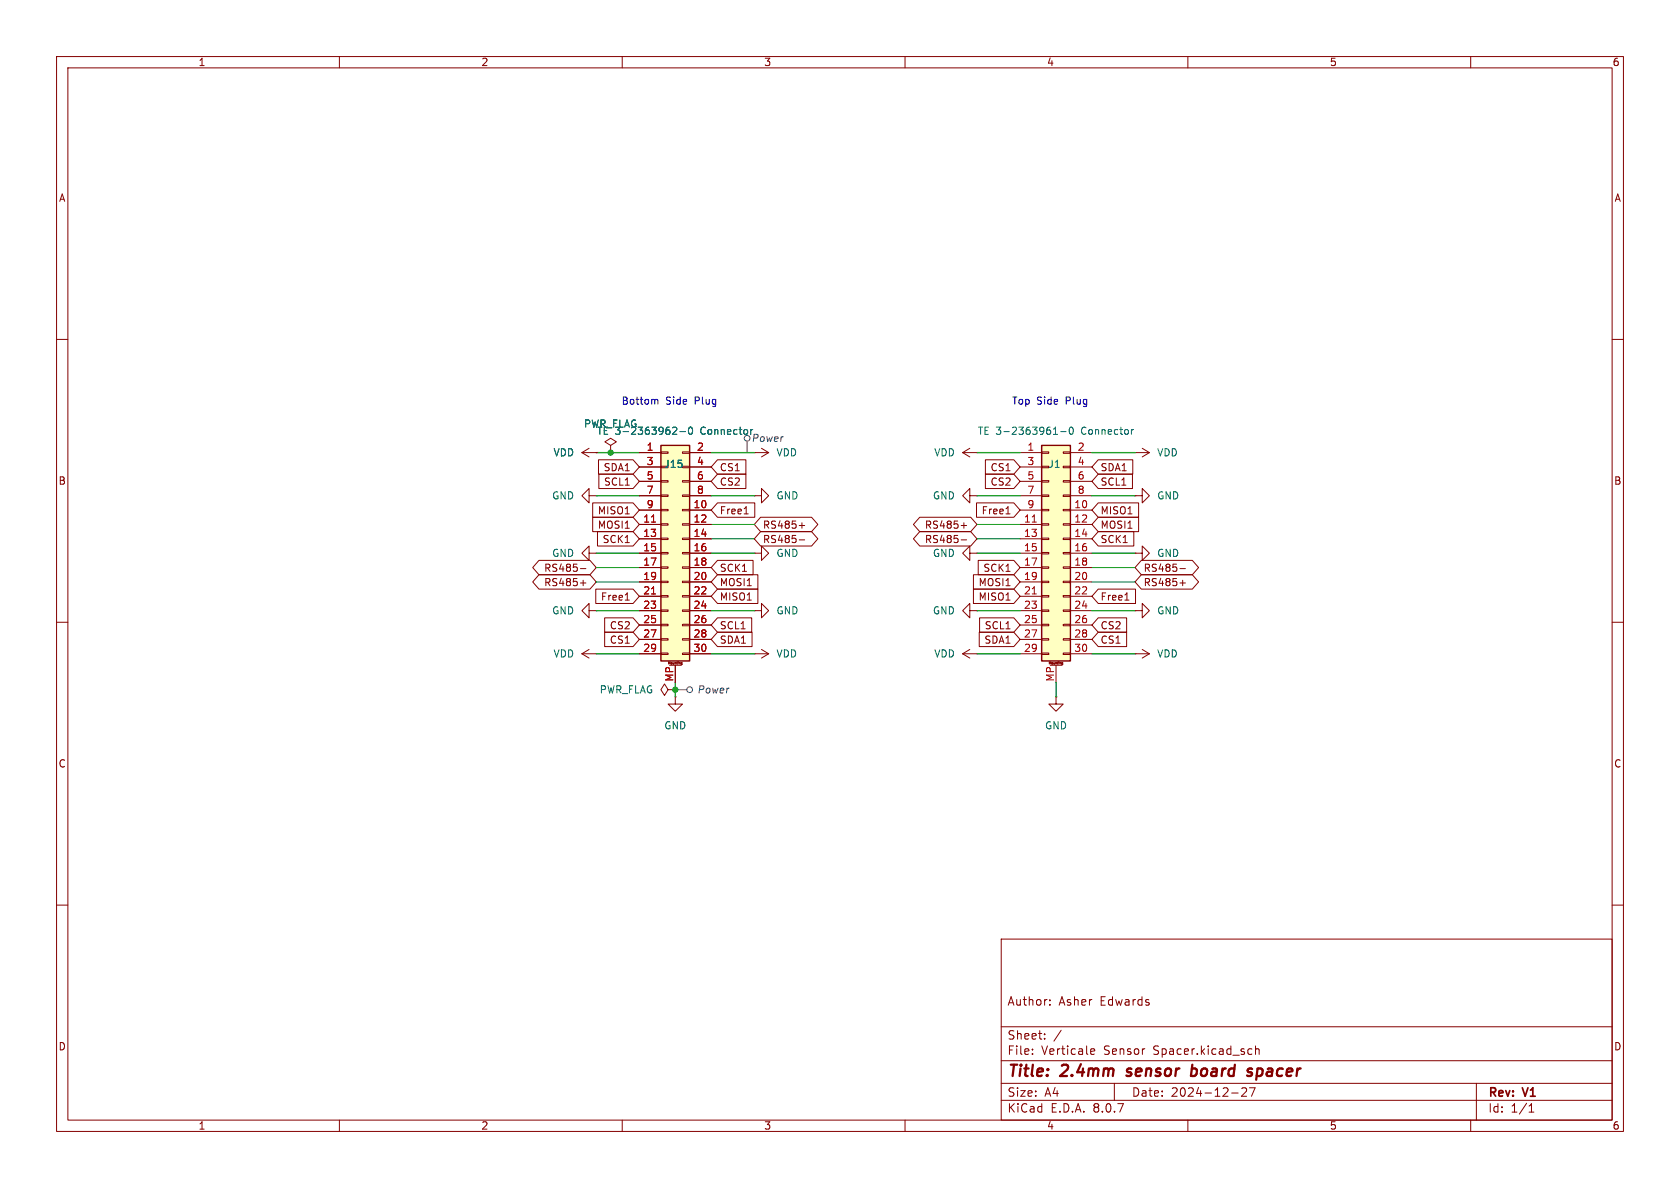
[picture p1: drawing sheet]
<svg xmlns="http://www.w3.org/2000/svg" width="297mm" height="210mm" viewBox="0 0 297 210" stroke-linecap="round" stroke-linejoin="round" font-family="sans-serif">
<g fill="none" stroke="#840000" stroke-width=".18">
<path d="M10 10h277v190h-277zM12 12h273v186h-273zM60 10v2M110 10v2M160 10v2M210 10v2M260 10v2M10 60h2M285 60h2M10 110h2M102.9 115.6h2.5M102.9 115.6l1.2 .7"/>
<path d="M104.1 114.8l-1.2 .8M105.4 115.6h.1M133.3 108h1.3v1.2l1.3-1.2-1.3-1.3v1.3M133.3 108h.1M133.3 115.6h.1M133.3 115.6h2.6M134.6 114.8l1.3 .8M135.9 115.6l-1.3 .7M285 110h2M118.1 121.9l-.6-1-.7 1 .7 1 .6-1h1.3M119.4 121.9h.1M10 160h2"/>
<path d="M177 166h108v32h-108zM185.6 177.6v.1M185.6 176.8v.1M285 160h2M60 198v2M110 198v2M160 198v2M177 194.5h108M177 191.5h108M177 187.5h108M177 181.5h108M182.5 186.3v.1"/>
<path d="M182.5 185.5v.1M184.7 183.6v.1M184.7 182.8v.1M187.6 182.1l-1.3 2M192.8 186.2l.2 .2 .5-.1M192.8 185.6l.2-.2h.3l.2 .2v.2l-.7 .1M197 191.5v3M210 198v2M217.7 193.2h1.2M219.5 192.4l.6-.1 .2 .1 .1 .3-.9 1.1h.9M220.9 185.4l.4 .1M220.9 192.3h1l-.7 1.5"/>
<path d="M221.3 186.3l-.4 .1M222 185.5l.2-.1 .3 .1 .1 .9M222 184.9v1.5M260 198v2M261 191.5v6.5M270.3 196.6h.9M270.3 195.5l.4-.4v1.5"/>
</g>
<path d="M199.1 190.1l.2 .1M199.4 189l-.2 .3 .1 .1M210.7 189l.2-.1 .6 .1M210.8 188.2l-.3 2M211.4 190a.66 .66 0 0 1-.8 .1M221.1 189.5l.2 .1v.3l-.3 .3M221.2 188.9l.2 .1M222.2 190.1l.1 .1M222.3 188.9l-.2 2" fill="none" stroke="#840000" stroke-width=".4"/>
<path d="M116.8 78.7h5.1v38.1h-5.1z" fill="#ffffc2"/>
<g fill="none" stroke="#840000" stroke-width=".18">
<path d="M104.1 79.2l-1.2 .8M107.9 78.7l1.1-.6-1.1-.6-1 .6 1 .6v1.3M116.8 79.9h1.3v.2h-1.3zM120.6 79.9h1.3v.2h-1.3zM134.6 79.2l1.3 .8M102.9 80h2.5M102.9 80l1.2 .8M104.1 97.8v1.3l-1.2-1.3 1.2-1.3v1.3h1.3M104.1 87.6v1.3l-1.2-1.3 1.2-1.2v1.2h1.3M105.4 97.8h.1M105.4 87.6h.1M105.4 80h.1"/>
<path d="M107.9 80h.1M113 80h3.8M113 90.2h3.8M113 92.7h3.8M113 95.3h3.8M113 97.8h3.8M113 82.6h3.8M113 85.1h3.8M113 87.6h3.8M116.8 97.7h1.3v.2h-1.3zM116.8 95.1h1.3v.3h-1.3zM116.8 92.6h1.3v.2h-1.3z"/>
<path d="M116.8 90h1.3v.3h-1.3zM116.8 87.5h1.3v.3h-1.3zM116.8 85h1.3v.2h-1.3zM120.6 97.7h1.3v.2h-1.3zM120.6 95.1h1.3v.3h-1.3zM120.6 92.6h1.3v.2h-1.3zM120.6 90h1.3v.3h-1.3zM120.6 87.5h1.3v.3h-1.3zM120.6 85h1.3v.2h-1.3zM120.6 82.4h1.3v.3h-1.3zM121.9 80h3.8M121.9 90.2h3.8"/>
<path d="M121.9 92.7h3.8M121.9 95.3h3.8M121.9 97.8h3.8M121.9 82.6h3.8M121.9 85.1h3.8M121.9 87.6h3.8M133.3 97.8h1.3v1.3l1.3-1.3-1.3-1.3v1.3M133.3 97.8h.1M133.3 87.6h1.3v1.3l1.3-1.3-1.3-1.2v1.2M133.3 87.6h.1M133.3 80h.1M133.3 80h2.6"/>
<path d="M135.9 80l-1.3 .8M171.4 97.8v-1.3l-1.2 1.3 1.2 1.3v-1.3h1.3M172.7 97.8h.1M104.1 108v1.2l-1.2-1.2 1.2-1.3v1.3h1.3M105.4 108h.1M113 100.3h3.8M113 102.9h3.8M113 105.4h3.8M113 108h3.8M113 110.5h3.8M113 113h3.8M113 115.6h3.8"/>
<path d="M116.8 115.4h1.3v.3h-1.3zM116.8 112.9h1.3v.3h-1.3zM116.8 110.4h1.3v.2h-1.3zM116.8 107.8h1.3v.3h-1.3zM116.8 105.3h1.3v.2h-1.3zM116.8 102.7h1.3v.3h-1.3zM116.8 100.2h1.3v.3h-1.3zM118.2 117.4v-.4l.1 .3 .1-.3v.4M118.4 117.6h2M119.4 117.6v3.1M119.7 117v.3M119.9 117h.1"/>
<path d="M120.6 117.1v.3l-.2 .1M120.6 117.2h-.2v.2h.2M120.6 115.4h1.3v.3h-1.3zM120.6 112.9h1.3v.3h-1.3zM120.6 110.4h1.3v.2h-1.3zM120.6 107.8h1.3v.3h-1.3zM120.6 105.3h1.3v.2h-1.3zM120.6 102.7h1.3v.3h-1.3zM120.6 100.2h1.3v.3h-1.3zM121.9 100.3h3.8M121.9 102.9h3.8M121.9 105.4h3.8"/>
<path d="M121.9 108h3.8M121.9 110.5h3.8M121.9 113h3.8M121.9 115.6h3.8M170.2 115.6h2.5M170.2 115.6l1.2 .7M171.4 108v-1.3l-1.2 1.3 1.2 1.2v-1.2h1.3M171.4 114.8l-1.2 .8M172.7 108h.1M172.7 115.6h.1M200.7 115.6h.1M200.7 115.6h2.5"/>
<path d="M201.9 114.8l1.3 .8M203.2 115.6l-1.3 .7M186.7 123.2v1.3h1.3l-1.3 1.2-1.3-1.2h1.3M186.7 123.2h.1"/>
</g>
<path d="M116.8 78.7h5.1v38.1h-5.1z" fill="none" stroke="#840000" stroke-width=".25"/>
<path d="M115.2 92.3h.7M115.2 105h.7" fill="none" stroke="#a90000" stroke-width=".18"/>
<path d="M119.1 75.5l.4 .1 .2 .3-.8 .9h.8M120.2 76.3h1M121.9 75.6l.1-.1a.68 .68 0 0 1 .5 .6 .68 .68 0 0 1-.5 .7 .84 .84 0 0 1-.1-1.2zM133.1 75.9l-.4 .3" fill="none" stroke="#006464" stroke-width=".18"/>
<path d="M184.1 78.7h5.1v38.1h-5.1z" fill="#ffffc2"/>
<g fill="none" stroke="#840000" stroke-width=".18">
<path d="M171.4 79.2l-1.2 .8M184.1 79.9h1.3v.2h-1.3zM188 79.9h1.2v.2h-1.2zM201.9 79.2l1.3 .8M95.3 99.1h9l1.1 1.2-1.1 1.3h-9l-1.1-1.3zM104.8 91.4h7.1l1.1 1.3-1.1 1.3h-7.1zM104.8 88.9h7.1l1.1 1.3-1.1 1.2h-7.1zM105.4 80h.1M105.6 94h6.3l1.1 1.3-1.1 1.2h-6.3zM105.8 81.3h6.1l1.1 1.3-1.1 1.2h-6.1zM105.9 83.8h6l1.1 1.3-1.1 1.3h-6zM107.9 80h.1"/>
<path d="M113 80h3.8M113 90.2h3.8M113 92.7h3.8M113 95.3h3.8M113 97.8h3.8M113 82.6h3.8M113 85.1h3.8M113 87.6h3.8M121.9 80h3.8M121.9 90.2h3.8M121.9 92.7h3.8M121.9 95.3h3.8"/>
<path d="M121.9 97.8h3.8M121.9 82.6h3.8M121.9 85.1h3.8M121.9 87.6h3.8M126.8 81.3h5.1v2.5h-5.1l-1.1-1.2zM126.8 88.9h6.6v2.5h-6.6l-1.1-1.2zM126.8 83.8h5.1v2.6h-5.1l-1.1-1.3zM126.8 99.1h6.3v2.5h-6.3l-1.1-1.3zM131.6 90.8h.7M134.5 94h9l1.1 1.3-1.1 1.2h-9l-1.2-1.2zM134.5 91.4h9l1.1 1.3-1.1 1.3h-9l-1.2-1.3zM141.3 92.9h1"/>
<path d="M141.3 95.4h1M141.8 92.4v1M162.6 91.4h9l1.1 1.3-1.1 1.3h-9l-1.1-1.3zM162.6 94h9l1.1 1.3-1.1 1.2h-9l-1.1-1.2zM169.9 92.9h1M169.9 95.4h1M170.2 80h2.5M170.2 80l1.2 .8M170.4 92.4v1M171.4 87.6v-1.2l-1.2 1.2 1.2 1.3v-1.3h1.3M172.6 88.9h6.6l1.1 1.3-1.1 1.2h-6.6zM172.7 87.6h.1"/>
<path d="M172.7 80h.1M172.9 99.1h6.3l1.1 1.2-1.1 1.3h-6.3zM174.2 81.3h5l1.1 1.3-1.1 1.2h-5zM174.2 83.8h5l1.1 1.3-1.1 1.3h-5zM177.8 90.8h.8M180.3 80h3.8M180.3 90.2h3.8M180.3 92.7h3.8M180.3 95.3h3.8M180.3 97.8h3.8M180.3 82.6h3.8M180.3 85.1h3.8"/>
<path d="M180.3 87.6h3.8M184.1 97.7h1.3v.2h-1.3zM184.1 95.1h1.3v.3h-1.3zM184.1 92.6h1.3v.2h-1.3zM184.1 90h1.3v.3h-1.3zM184.1 87.5h1.3v.3h-1.3zM184.1 85h1.3v.2h-1.3zM184.1 82.4h1.3v.3h-1.3zM188 97.7h1.2v.2h-1.2zM188 95.1h1.2v.3h-1.2zM188 92.6h1.2v.2h-1.2zM188 90h1.2v.3h-1.2z"/>
<path d="M188 87.5h1.2v.3h-1.2zM188 85h1.2v.2h-1.2zM188 82.4h1.2v.3h-1.2zM189.2 80h3.8M189.2 90.2h3.8M189.2 92.7h3.8M189.2 95.3h3.8M189.2 97.8h3.8M189.2 82.6h3.8M189.2 85.1h3.8M189.2 87.6h3.8M194.2 94h6.2v2.5h-6.2l-1.2-1.2z"/>
<path d="M194.2 81.3h6.1v2.5h-6.1l-1.2-1.2zM194.2 88.9h7.1v2.5h-7.1l-1.2-1.2zM194.2 91.4h7.1v2.6h-7.1l-1.2-1.3zM194.2 83.8h6v2.6h-6l-1.2-1.3zM200.7 80h.1M200.7 87.6h1.2v-1.2l1.3 1.2-1.3 1.3v-1.3M200.7 87.6h.1M200.7 97.8h1.2v-1.3l1.3 1.3-1.3 1.3v-1.3M200.7 97.8h.1M200.7 80h2.5M201.8 99.1h9l1.1 1.2-1.1 1.3h-9l-1.1-1.3zM203.2 80l-1.3 .8"/>
<path d="M95.3 101.6h9l1.1 1.3-1.1 1.2h-9l-1.1-1.2zM102.6 100.5h1M102.6 103.1h1M103.1 102.6v.9M105.3 104.1h6.6l1.1 1.3-1.1 1.3h-6.6zM106.9 111.8h5l1.1 1.2-1.1 1.3h-5zM106.9 109.2h5l1.1 1.3-1.1 1.3h-5zM110.5 106.1h.8M113 100.3h3.8M113 102.9h3.8M113 105.4h3.8M113 108h3.8"/>
<path d="M113 110.5h3.8M113 113h3.8M113 115.6h3.8M119.4 117.6v3.1M121.9 100.3h3.8M121.9 102.9h3.8M121.9 105.4h3.8M121.9 108h3.8M121.9 110.5h3.8M121.9 113h3.8M121.9 115.6h3.8M126.8 111.8h6.2v2.5h-6.2l-1.1-1.3z"/>
<path d="M126.8 109.2h6.1v2.6h-6.1l-1.1-1.3zM126.8 104.1h7.2v2.6h-7.2l-1.1-1.3zM126.8 101.6h7.2v2.5h-7.2l-1.1-1.2zM172.1 104.1h7.1l1.1 1.3-1.1 1.3h-7.1zM172.1 101.6h7.1l1.1 1.3-1.1 1.2h-7.1zM173.1 111.8h6.1l1.1 1.2-1.1 1.3h-6.1zM173.2 109.2h6l1.1 1.3-1.1 1.3h-6zM180.3 100.3h3.8M180.3 102.9h3.8M180.3 105.4h3.8M180.3 108h3.8M180.3 110.5h3.8"/>
<path d="M180.3 113h3.8M180.3 115.6h3.8M184.1 115.4h1.3v.3h-1.3zM184.1 112.9h1.3v.3h-1.3zM184.1 110.4h1.3v.2h-1.3zM184.1 107.8h1.3v.3h-1.3zM184.1 105.3h1.3v.2h-1.3zM184.1 102.7h1.3v.3h-1.3zM184.1 100.2h1.3v.3h-1.3zM185.5 117.4v-.4l.1 .3 .2-.3v.4M185.7 117.6h2M186.7 117.6v3.1"/>
<path d="M187 117v.3M187.2 117h.1M187.7 117.4h.1M187.9 117.1v.3l-.2 .1M187.9 117.4h-.1M187.9 117.2h-.2v.2M188 115.4h1.2v.3h-1.2zM188 112.9h1.2v.3h-1.2zM188 110.4h1.2v.2h-1.2zM188 107.8h1.2v.3h-1.2zM188 105.3h1.2v.2h-1.2zM188 102.7h1.2v.3h-1.2z"/>
<path d="M188 100.2h1.2v.3h-1.2zM189.2 100.3h3.8M189.2 102.9h3.8M189.2 105.4h3.8M189.2 108h3.8M189.2 110.5h3.8M189.2 113h3.8M189.2 115.6h3.8M194.2 104.1h6.5v2.6h-6.5l-1.2-1.3zM194.2 111.8h5v2.5h-5l-1.2-1.3zM194.2 109.2h5v2.6h-5l-1.2-1.3zM198.9 106.1h.7"/>
<path d="M200.7 108h1.2v-1.3l1.3 1.3-1.3 1.2v-1.2M200.7 108h.1M201.8 101.6h9l1.1 1.3-1.1 1.2h-9l-1.1-1.2zM208.6 100.5h1M208.6 103.1h1M209.1 102.6v.9M119.4 123.2v1.3h1.2l-1.2 1.2-1.3-1.2h1.3M119.4 123.2h.1"/>
</g>
<path d="M184.1 78.7h5.1v38.1h-5.1z" fill="none" stroke="#840000" stroke-width=".25"/>
<path d="M115.2 92.3h.7M182.5 92.3h.7M115.2 105h.7M182.5 105h.7" fill="none" stroke="#a90000" stroke-width=".18"/>
<path d="M119.1 75.5l.4 .1 .2 .3-.8 .9h.8M120.2 76.3h1M121.9 75.6l.1-.1a.68 .68 0 0 1 .5 .6 .68 .68 0 0 1-.5 .7 .84 .84 0 0 1-.1-1.2zM133.1 75.9l-.4 .3M186.2 76.8h.8M187.5 76.3h1M189.1 75.6l.2-.1a.68 .68 0 0 1 .5 .6 .68 .68 0 0 1-.5 .7l-.2-.1-.1-.4zM200.4 75.9l-.4 .3" fill="none" stroke="#006464" stroke-width=".18"/>
<g fill="none" stroke="#484848" stroke-width=".18">
<path d="M132.1 78v2M119.4 121.9h2"/>
<circle cx="132.1" cy="77.5" r=".51"/>
<circle cx="121.9" cy="121.9" r=".51"/>
</g>
<path d="M115.8 70.7h.4l.1 .7" fill="none" stroke="#0000c2" stroke-width=".18"/>
<g fill="none" stroke="#009600" stroke-width=".23">
<path d="M105.4 87.6h7.6M105.4 97.8h7.6M105.4 80h7.6M125.7 87.6h7.6M125.7 97.8h7.6M125.7 80h7.6M172.7 87.6h7.6M172.7 97.8h7.6M172.7 80h7.6M193 87.6h7.7M193 97.8h7.7M193 80h7.7"/>
<path d="M105.4 115.6h7.6M105.4 108h7.6M125.7 115.6h7.6M125.7 108h7.6M172.7 115.6h7.6M172.7 108h7.6M193 115.6h7.7M193 108h7.7M119.4 120.7v2.5M186.7 120.7v2.5"/>
</g>
<path d="M125.7 95.3h7.6M125.7 92.7h7.6M172.7 95.3h7.6M172.7 92.7h7.6M105.4 102.9h7.6M105.4 100.3h7.6M193 102.9h7.7M193 100.3h7.7" fill="none" stroke="#009600" stroke-width=".18"/>
<g fill="#009600" stroke="#009600" stroke-width=".18">
<circle cx="107.9" cy="80" r=".46"/>
<circle cx="119.4" cy="121.9" r=".46"/>
</g>
<g font-size="2.8" fill="#840000">
<text x="178" y="190.9">Title:</text>
<text x="187.7" y="190.9">2.4mm</text>
<text x="200.1" y="190.9">sensor</text>
<text x="212.2" y="190.9">board</text>
<text x="223" y="190.9">spacer</text>
</g>
<g font-size="2.1" fill="#840000">
<text x="178" y="178">Author:</text>
<text x="187.2" y="178">Asher</text>
<text x="194.5" y="178">Edwards</text>
<text x="178" y="184">Sheet:</text>
<text x="178" y="186.7">File:</text>
<text x="184.1" y="186.7">Verticale</text>
<text x="195.2" y="186.7">Sensor</text>
<text x="204" y="186.7">Spacer.kicad_sch</text>
<text x="178" y="196.9">KiCad</text>
<text x="178" y="194.1">Size:</text>
<text x="184.7" y="194.1">A4</text>
<text x="185.7" y="196.9">E.D.A.</text>
<text x="193.3" y="196.9">8.0.7</text>
<text x="200" y="194.1">Date:</text>
<text x="207" y="194.1">2024-12-27</text>
<text x="263" y="194.3">Rev:</text>
<text x="263" y="196.9">Id:</text>
<text x="267.1" y="196.9">1/1</text>
<text x="269.4" y="194.3">V1</text>
</g>
<g font-size="1.8" fill="#840000">
<text x="35" y="11.9">1</text>
<text x="85" y="11.9">2</text>
<text x="135" y="11.9">3</text>
<text x="185" y="11.9">4</text>
<text x="235" y="11.9">5</text>
<text x="285" y="11.9">6</text>
<text x="10.3" y="35.9">A</text>
<text x="285.3" y="35.9">A</text>
<text x="106.6" y="83.5">SDA1</text>
<text x="127.2" y="83.5">CS1</text>
<text x="175" y="83.5">CS1</text>
<text x="194.5" y="83.5">SDA1</text>
<text x="10.3" y="85.9">B</text>
<text x="106.7" y="86">SCL1</text>
<text x="127.2" y="86">CS2</text>
<text x="175" y="86">CS2</text>
<text x="194.5" y="86">SCL1</text>
<text x="285.3" y="85.9">B</text>
<text x="105.6" y="93.7">MOSI1</text>
<text x="105.6" y="91.1">MISO1</text>
<text x="127.2" y="91.1">Free1</text>
<text x="134.8" y="93.7">RS485+</text>
<text x="163.4" y="93.7">RS485+</text>
<text x="173.4" y="91.1">Free1</text>
<text x="194.5" y="91.1">MISO1</text>
<text x="194.5" y="93.7">MOSI1</text>
<text x="96.1" y="101.3">RS485-</text>
<text x="106.4" y="96.2">SCK1</text>
<text x="127.2" y="101.3">SCK1</text>
<text x="134.8" y="96.2">RS485-</text>
<text x="163.4" y="96.2">RS485-</text>
<text x="173.7" y="101.3">SCK1</text>
<text x="194.5" y="96.2">SCK1</text>
<text x="202.1" y="101.3">RS485-</text>
<text x="96.1" y="103.8">RS485+</text>
<text x="106.1" y="106.4">Free1</text>
<text x="127.2" y="106.4">MISO1</text>
<text x="127.2" y="103.8">MOSI1</text>
<text x="172.9" y="106.4">MISO1</text>
<text x="172.9" y="103.8">MOSI1</text>
<text x="194.5" y="106.4">Free1</text>
<text x="202.1" y="103.8">RS485+</text>
<text x="107.7" y="114">CS1</text>
<text x="107.7" y="111.4">CS2</text>
<text x="127.2" y="114">SDA1</text>
<text x="127.2" y="111.4">SCL1</text>
<text x="173.9" y="114">SDA1</text>
<text x="174" y="111.4">SCL1</text>
<text x="194.5" y="114">CS1</text>
<text x="194.5" y="111.4">CS2</text>
<text x="10.3" y="135.9">C</text>
<text x="285.3" y="135.9">C</text>
<text x="10.3" y="185.9">D</text>
<text x="285.3" y="185.9">D</text>
<text x="35" y="199.9">1</text>
<text x="85" y="199.9">2</text>
<text x="135" y="199.9">3</text>
<text x="185" y="199.9">4</text>
<text x="235" y="199.9">5</text>
<text x="285" y="199.9">6</text>
</g>
<g font-size="1.8" fill="#0000c2">
<text x="109.8" y="71.7">Bottom</text>
<text x="117.7" y="71.7">Side</text>
<text x="122.9" y="71.7">Plug</text>
<text x="178.8" y="71.7">Top</text>
<text x="183.3" y="71.7">Side</text>
<text x="188.5" y="71.7">Plug</text>
</g>
<g font-size="1.8" fill="#006464">
<text x="103.1" y="75.8">PWR_FLAG</text>
<text x="105.5" y="77.1">TE 3-2363962-0</text>
<text x="123.9" y="77.1">Connector</text>
<text x="172.8" y="77.1">TE 3-2363961-0</text>
<text x="191.3" y="77.1">Connector</text>
<text x="97.8" y="80.9">VDD</text>
<text x="117.3" y="82.9">J15</text>
<text x="137.2" y="80.9">VDD</text>
<text x="165.1" y="80.9">VDD</text>
<text x="185.2" y="82.9">J1</text>
<text x="204.5" y="80.9">VDD</text>
<text x="97.5" y="88.5">GND</text>
<text x="137.2" y="88.5">GND</text>
<text x="164.8" y="88.5">GND</text>
<text x="204.5" y="88.5">GND</text>
<text x="97.5" y="98.7">GND</text>
<text x="137.2" y="98.7">GND</text>
<text x="164.8" y="98.7">GND</text>
<text x="204.5" y="98.7">GND</text>
<text x="97.5" y="108.8">GND</text>
<text x="137.2" y="108.8">GND</text>
<text x="164.8" y="108.8">GND</text>
<text x="204.5" y="108.8">GND</text>
<text x="97.8" y="116.4">VDD</text>
<text x="137.2" y="116.4">VDD</text>
<text x="165.1" y="116.4">VDD</text>
<text x="204.5" y="116.4">VDD</text>
<text x="105.9" y="122.8">PWR_FLAG</text>
<text x="117.3" y="129.1">GND</text>
<text x="184.7" y="129.1">GND</text>
</g>
<g font-size="1.8" fill="#a90000">
<text x="114.2" y="79.8">1</text>
<text x="114.2" y="82.3">3</text>
<text x="123.1" y="79.8">2</text>
<text x="123.1" y="82.3">4</text>
<text x="181.5" y="79.8">1</text>
<text x="181.5" y="82.3">3</text>
<text x="190.4" y="79.8">2</text>
<text x="190.4" y="82.3">4</text>
<text x="114.2" y="84.8">5</text>
<text x="114.2" y="87.4">7</text>
<text x="114.2" y="89.9">9</text>
<text x="122.5" y="89.9">10</text>
<text x="123.1" y="84.8">6</text>
<text x="123.1" y="87.4">8</text>
<text x="181.5" y="84.8">5</text>
<text x="181.5" y="87.4">7</text>
<text x="181.5" y="89.9">9</text>
<text x="189.8" y="89.9">10</text>
<text x="190.4" y="84.8">6</text>
<text x="190.4" y="87.4">8</text>
<text x="113.6" y="92.5">11</text>
<text x="113.6" y="95">13</text>
<text x="122.5" y="92.5">12</text>
<text x="122.5" y="95">14</text>
<text x="180.9" y="92.5">11</text>
<text x="180.9" y="95">13</text>
<text x="189.8" y="92.5">12</text>
<text x="189.8" y="95">14</text>
<text x="113.6" y="97.5">15</text>
<text x="113.6" y="100.1">17</text>
<text x="122.5" y="97.5">16</text>
<text x="122.5" y="100.1">18</text>
<text x="180.9" y="97.5">15</text>
<text x="180.9" y="100.1">17</text>
<text x="189.8" y="97.5">16</text>
<text x="189.8" y="100.1">18</text>
<text x="113.6" y="102.6">19</text>
<text x="113.6" y="105.2">21</text>
<text x="113.6" y="107.7">23</text>
<text x="122.5" y="102.6">20</text>
<text x="122.5" y="105.2">22</text>
<text x="122.5" y="107.7">24</text>
<text x="180.9" y="102.6">19</text>
<text x="180.9" y="105.2">21</text>
<text x="180.9" y="107.7">23</text>
<text x="189.8" y="102.6">20</text>
<text x="189.8" y="105.2">22</text>
<text x="189.8" y="107.7">24</text>
<text x="113.6" y="110.2">25</text>
<text x="113.6" y="112.8">27</text>
<text x="122.5" y="110.2">26</text>
<text x="122.5" y="112.8">28</text>
<text x="180.9" y="110.2">25</text>
<text x="180.9" y="112.8">27</text>
<text x="189.8" y="110.2">26</text>
<text x="189.8" y="112.8">28</text>
<text x="113.6" y="115.3">29</text>
<text x="122.5" y="115.3">30</text>
<text x="180.9" y="115.3">29</text>
<text x="189.8" y="115.3">30</text>
<text x="119.1" y="120.6" transform="rotate(-90 119.1 120.6)">MP</text>
<text x="186.4" y="120.6" transform="rotate(-90 186.4 120.6)">MP</text>
</g>
<g font-size="1.8" fill="#484848">
<text x="132.8" y="78.3">Power</text>
<text x="123.2" y="122.8">Power</text>
</g>
<g font-size=".5" fill="#840000">
<text x="117.9" y="117.6">Mounting</text>
<text x="185.2" y="117.6">Mounting</text>
</g>
</svg>
